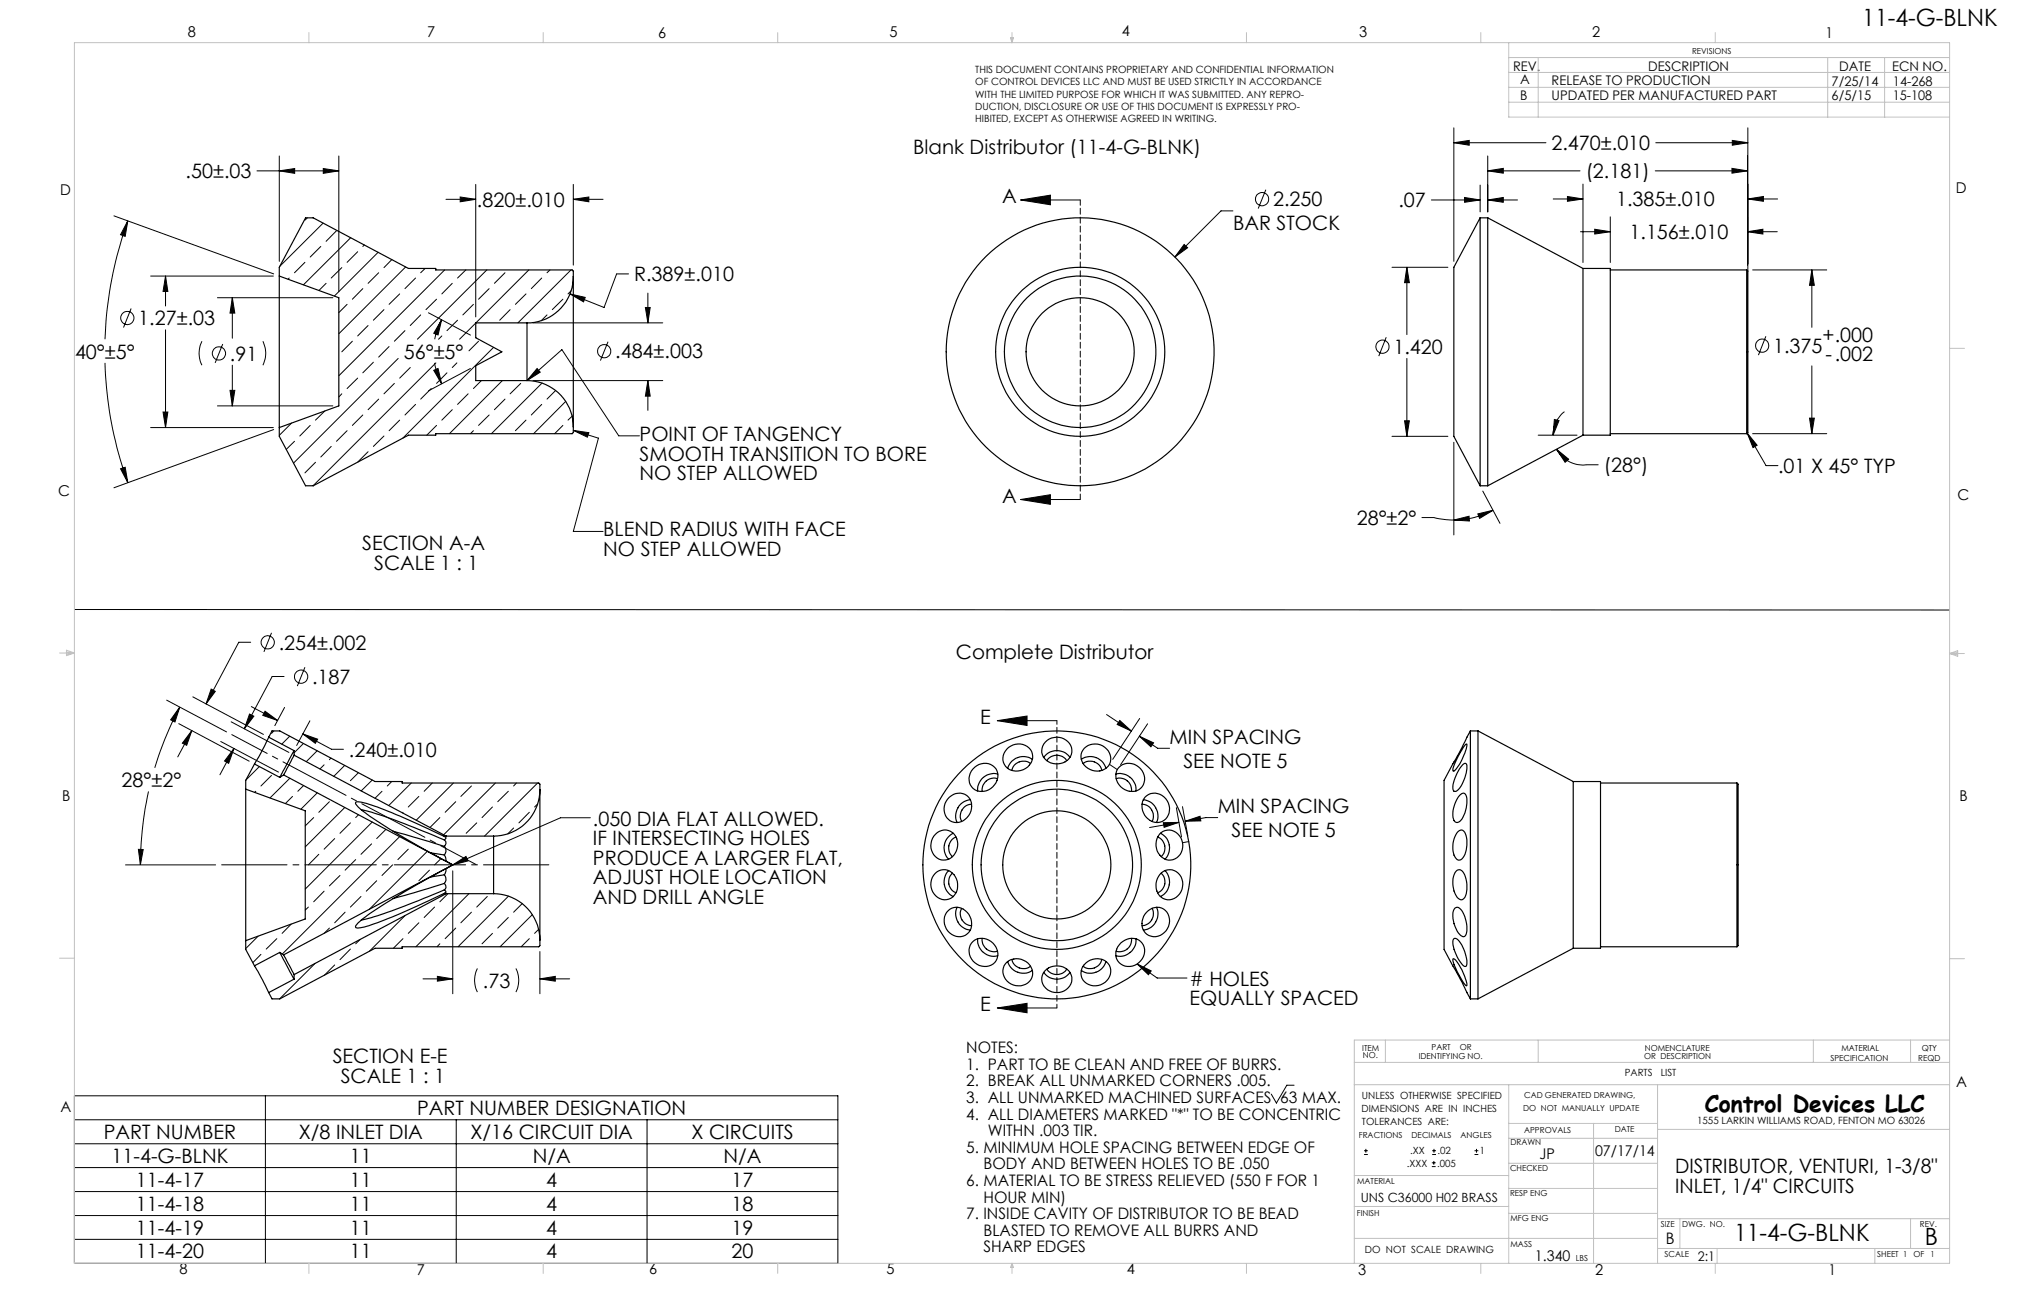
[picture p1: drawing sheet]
<svg xmlns="http://www.w3.org/2000/svg" width="432mm" height="279mm" viewBox="0 0 432 279" stroke-linecap="round" stroke-linejoin="round" font-family="sans-serif">
<g fill="none" stroke="#000" stroke-width=".21">
<path d="M54.8 36.4h17.5M59.6 36.4l3.3-.5v1.1zM59.6 33.3v22.4M69 35.9l3.3 .5-3.3 .6zM72.3 33.3v28.9M101.5 39.3v28.3M122.3 39.3v17.3M310.2 30.4l3.2-.4v1zM310.2 27.3v28.4M310.2 30.4h19.6M315.8 39.5v5.7M317.4 36.4l3.3-.5v1z"/>
<path d="M317.4 33.3v11.9M317.4 36.4h19.7M337.7 39.3v16.7M353.1 36.4h19.7M353.2 30.4h19.7M369.5 35.9l3.3 .5-3.3 .5zM369.6 30l3.3 .4-3.3 .6zM372.8 33.3v23.2M372.9 27.3v30.4M24.3 46l34.1 12.4M27.3 47.1l-.6 3.3-1-.3zM27.3 47.1a82.9 82.9 0 0 0-4.9 25.3"/>
<path d="M32.1 58.9h26.2M35.3 58.9l.5 3.3h-1zM35.3 58.9v6.4M61.7 59.3l-.2 .2M65.1 56l-2.3 2.2M65.6 46.5l-.5 .5M68.4 52.6l-2.2 2.2M68.9 47.6l-9.3 9.3M71.8 49.2l-2.2 2.3M72.9 57.1l-2.2 2.2M74.8 50.7l-10.1 10M76.3 53.7l-2.3 2.3"/>
<path d="M77.8 52.2l-.4 .4M80.7 53.8l-9.4 9.3M80.8 58.2l-2.3 2.2M83.6 55.4l-1.7 1.7M86.5 56.9l-14.2 14.3M88.7 59.3l-2.3 2.3M90.7 57.3l-1 .9M94.9 57.6l-22.6 22.6M95.1 42.5h6.4M98.2 42l3.3 .5-3.3 .5zM99.4 57.6l-1.8 1.7M103.9 57.6l-14.9 14.8"/>
<path d="M107.7 58.2l-2.2 2.2M112.8 57.6l-14.8 14.8M115.6 59.3l-2.3 2.3M117.3 57.6l-.6 .6M121.8 57.6l-11.3 11.3M122.3 42.5l3.3-.5v1zM122.3 42.5h6.4M134.1 58.4h-2.5l-2.7 7.2-7.3-2.9M217.7 42.7l6.4-1.1v2.1zM217.7 42.7h12.7M252.6 52.1l.8 .7-2.8 2zM263 45h-2.5l-9.9 9.8"/>
<path d="M270.1 40.5l-1.7 4M297 57h11.9M300.1 57l.6 3.3h-1.1zM300.1 57v14.4M305.4 42.7h10.4M312.5 42.1l3.3 .6-3.3 .4zM317.4 42.7l3.3-.6v1zM317.4 42.7h6.3M331.4 42.4h6.3M334.4 41.9l3.3 .5-3.3 .5zM337.2 49.4h6.3M340.2 48.9l3.3 .5-3.3 .5z"/>
<path d="M343.5 46.2v9.8M372.8 49.4l3.3-.5v1zM372.8 49.4h6.4M372.9 42.4l3.3-.5v1zM372.9 42.4h6.3M373.9 57.6h15.8M386.5 57.6l.6 3.3h-1.1zM386.5 57.6v12.2M22.4 77.4a81.4 81.4 0 0 0 4.9 25.5M28 65.8l-1.6 4M35.3 70.3v20.9M43.1 72.8a5.7 5.7 0 0 0 0 5.1"/>
<path d="M46.4 63.5h24.6M47.5 73.4l-1.6 4M49.6 63.5l.5 3.3h-1zM49.6 63.5v8.6M49.6 77.9v8.7M56.1 72.8a5.7 5.7 0 0 1 0 5.1M69.6 60.4l-1.5 1.5M74 64.9l-1.7 1.8M75.2 72.8l-2.3 2.2M77.4 61.6l-2.2 2.2M78.5 69.4l-2.2 2.2M79.7 77.3l-2.3 2.2"/>
<path d="M81.9 66l-2.2 2.3M83 73.9l-2.2 2.3M84.9 76.4l-22.3 22.4M85.3 62.7l-2.3 2.2M86.4 70.5l-2.3 2.3M87.5 78.4l-2.2 2.2M89.7 67.2l-2.2 2.2M91.4 66.7l9 4.8M92.5 79l1-.4 .7 3.3zM92.7 77.4a14 14 0 0 0 1.5 4.5M93 77.4l-26.2 26.2M93.1 63.8l-2.2 2.2"/>
<path d="M94.2 68.2l-.7 3.2-1-.3zM94.2 68.2a13 13 0 0 0-1.5 4.2M94.3 71.6l-.7 .8M95.4 79.5l-2.3 2.3M96.5 60.4l-2.2 2.3M97.5 77.4l-1 1M97.6 68.3l-2.2 2.2M100.4 78.6l-9 4.8M101 64.9l-2.3 2.3M102.1 72.8l-2.1 2M104.4 61.6l-2.3 2.2M105.3 74.1l-19.4 19.4"/>
<path d="M108.8 66l-2.2 2.3M112.2 62.7l-2.2 2.2M113.7 68.9h27.7M114.6 78.6l.7 .8-2.9 1.8zM116.7 67.2l-1.2 1.2M120.1 63.8l-2.3 2.2M121.6 62.7l3.2 .7-.3 1zM121.8 62l-.6 .7M129.7 72.9l-1.6 4M137.7 65.6h1l-.5 3.3zM138.2 62.5v6.4M295.7 71.9l-1.6 4.1"/>
<path d="M300.1 76.4v16.7M376.7 71.7l-1.6 4M386.5 78v14.5M25.7 100l1-.3 .6 3.2zM32.1 91.2h26.2M34.8 87.9h1l-.5 3.3zM46.4 86.6h24.6M49.1 83.3h1l-.5 3.3zM58.4 91.6l-34.1 12.4M62.2 90.2l-2.6 2.7M62.8 94.1l-1.7 1.7M66.2 90.7l-2.2 2.3"/>
<path d="M67.3 98.6l-2.2 2.3M69.3 87.7l-2 1.9M70.7 95.2l-2.3 2.3M72.9 84l-.6 .7M74 91.9l-2.2 2.2M76.3 80.6l-2.3 2.3M77.4 88.5l-2.2 2.2M78.5 96.3l-2.2 2.2M80.8 85.1l-2.3 2.3M81.9 93l-2.2 2.2M84.1 81.8l-2.2 2.2M85.3 89.6l-2.3 2.3"/>
<path d="M88.7 86.3l-2.3 2.2M92 82.9l-2.3 2.2M93.1 90.7l-2 2.1M96.5 87.4l-2.2 2.2M99.9 84l-2.3 2.3M101 91.9l-.6 .6M102.7 81.2l-1.7 1.7M104.4 88.5l-2.3 2.2M107.2 81.2l-11.3 11.3M107.7 85.1l-2.2 2.3M111.1 81.8l-2.3 2.2M112.2 89.6l-2.2 2.3"/>
<path d="M112.4 81.2l7.5-6.6 12.1 18.4h4.4M113.7 81.2h27.7M115.6 86.3l-2.3 2.2M115.6 81.7l-10.8 10.8M118.5 83.3l-1.8 1.8M120.1 90.7l-1.8 1.8M120.7 85.6l-6.9 6.9M122.1 88.8l-.9 .8M122.3 91.8l5.4 1.7-5.4 19.8h6.4M122.3 91.8l3.3 .5-.3 .9zM138.2 81.2l.5 3.3h-1zM138.2 81.2v6.3"/>
<path d="M297 93.1h11.9M299.6 89.7h1.1l-.6 3.4zM310.2 94.3v19.8M328.2 92.8h8.2M331.6 89.5l1 .2-1.3 3.1zM332.1 95.8l2.5 2.1-.7 .7zM332.1 95.8a6.4 6.4 0 0 0 6.3 3.3h2.6M333.8 87.8a6.3 6.3 0 0 0-2.5 5M372.7 92.4l2.2 2.6-.9 .5zM372.7 92.4l4.1 6.9h2.5M373.9 92.5h15.8M386 89.2h1.1l-.6 3.3z"/>
<path d="M217.7 106.5l6.4-1v2.1zM217.7 106.5h12.7M303.4 110.4h2.5l2.6 .4 1.7 .1M310.2 110.9l3.2-.8 .1 1zM315.3 109.6l3.2-.8-2.8 1.8zM316.3 104.7l3.7 6.9M318.5 108.8l-.5 .3a17.8 17.8 0 0 1-7.8 1.8M15.9 130l400 .1M53.5 137h-2.6l-6.9 13.1M57.9 135l-1.6 4M35.6 149.3l12.7 6.8M38.1 154.3l15.1 8"/>
<path d="M38.3 150.8l-1 3.2-.9-.5zM38.3 150.8a75.1 75.1 0 0 0-5.3 13M40.9 155.8l-1.1 3.2-.9-.5zM40.9 155.8l-3 5.6M41.1 148.6l15.1 8M45 147l.9 .5-1.9 2.6zM47.1 158.2l12.3 6.5M49.3 154l12.3 6.5M49.9 159.6l-1.1 3.2-.9-.5zM49.9 159.6l-3 5.6M53.2 152.3l1 .5-2.1 2.6zM53.6 150.7l5.6 3"/>
<path d="M56.6 151.7l2.6 2-3.1-1.1zM58.4 155.9l-.5 .5M60.6 144.3h-2.5l-6 11.1M60.7 150.9l-2.1 3.9M61.8 157l-1.7 1.7M64.6 156.5l3.2 1.2-.5 .8zM64.6 156.5l6.1 3.3h2.6M64.7 158.6l-2 2M65.1 142.3l-1.7 4M66.1 153.7l-2.8 5.3M212.8 153.7l6.3-1v2zM212.8 153.7h12.7"/>
<path d="M236.1 152.4l5.3 3.5M238.9 153.7l2.5 2.2-3.1-1.4zM243.1 157l3 1.4-.6 .9zM243.1 157l3.9 2.6h2.5M243.1 153.2l-5.7 8.8M244.8 154.4l-5.7 8.7M31.7 168.8a76.1 76.1 0 0 0-1.7 15.7M54.6 168.8l-.3 .2M55.4 163.5l-2.9 2.8M57.9 165.4l-2.2 2.2M61.8 166l-4.2 4.2M62.4 169.9l-1.5 1.5"/>
<path d="M64.8 167.5l-1.3 1.3M66.9 174.4l-1.8 1.7M67.7 160.1l-2.4 2.4M67.7 169.1l-3.5 3.5M69.1 163.1l-.8 .9M70.3 171l-2.3 2.2M70.6 161.7l-.3 .3M71.4 178.9l-2.3 2.2M73.5 163.3l-2.3 2.3M73.6 172.2l-8.5 8.4M74.8 175.5l-2.3 2.2M76.4 164.8l-1.6 1.7"/>
<path d="M76.5 173.8l-.6 .6M79.3 180l-2.3 2.2M79.4 166.4l-2.4 2.3M79.4 175.3l-14.3 14.3M81.5 168.8l-1.5 1.5M82.3 176.9l-1.9 2M83.6 166.7l-1 .9M85.3 178.4l-25.1 25.1M86 173.2l-.1 .2M87.7 167l-4.8 4.8M89.4 169.9l-2.3 2.2M92.2 167l-1.7 1.8"/>
<path d="M93.8 174.4l-2.1 2.1M96.7 167l-7.9 7.9M97.2 171l-2.2 2.2M100.6 167.6l-2.3 2.3M101.7 175.5l-2.3 2.2M105.1 172.1l-2.3 2.3M105.7 167l-11 11M108.4 168.8l-2.2 2.2M109.6 176.6l-1.3 1.2M110.2 167l-.6 .6M112.9 173.2l-2.2 2.3M114.7 167l-11.3 11.3"/>
<path d="M114.7 171.5l-.6 .6M125.9 174.4h-6.3l-23 10.1M236.7 163l1.7 1.1M248.2 175.5l3.3-.1-3.1 1.1zM251 172.3l1.1 6.2M251.5 175.4l-6.2 1.1M252.3 172l1.1 6.3M252.8 175.2l3.2-1.1 .2 1zM253.6 179.5l-1.3 .2M259.8 174.4h-2.6l-4.4 .8M26.8 184.5h19.2M29.5 181.2h1.1l-.6 3.3z"/>
<path d="M55.1 199.7l-2.7 2.6M62.1 197.1l-1.9 2M65.8 193.5l-.7 .6M68 182.2l-2.2 2.3M69.1 190.1l-2.2 2.2M70.3 197.9l-1.2 1.2M72.5 186.7l-2.2 2.2M73.6 194.6l-2.2 2.2M75.9 183.3l-2.3 2.3M77 191.2l-2.2 2.3M80.4 187.9l-2.3 2.2M83.7 184.5l-2.2 2.2"/>
<path d="M86.4 195.3l-7.6 7.6M87.1 181.1l-2.2 2.2M89.4 196.8l-2.3 2.3M91.2 181.6l-12.5 12.4M91.6 185.6l-2.2 2.3M92.7 193.5l-2.2 2.2M94.1 183.1l-1.4 1.4M95.6 190.6l-1.8 1.7M96.6 185.7v26.2M96.6 184.5l2.8-1.8 .4 .9zM97.2 197.9l-2.2 2.3M100 190.6l-11.3 11.3"/>
<path d="M100.6 194.6l-2.3 2.2M104 191.2l-2.3 2.3M105.1 199.1l-2.3 2.2M108.4 195.7l-2.2 2.2M108.5 191.1l-10.8 10.8M111.4 192.7l-1.8 1.9M113.6 195.1l-6.9 6.8M114.9 198.2l-.8 .9M55.7 203.6l-1.8 1.7M59.1 200.2l-2.3 2.2M67.2 205.5l-7.5 7.5M71.4 205.8l-2.2 2.2"/>
<path d="M74.8 202.4l-2.3 2.3M76.8 200.4l-.9 .9M86 200.2l-2.1 2M90.2 208.8h6.4M93.3 208.2l3.3 .6-3.3 .5zM93.8 201.3l-.6 .6M101.8 206.6a5.6 5.6 0 0 0 0 5M110.1 206.6a5.6 5.6 0 0 1 0 5M112.9 200.2l-1.7 1.7M115.2 208.8l3.3-.6v1.1zM115.2 203v8.9M115.2 208.8h6.3"/>
<path d="M212.8 215l6.3-1v2zM212.8 215h12.7M242.6 205.6l4.3 3h6.3M242.6 205.6l3 1.5-.6 .8zM15.9 233.7h162.9v35.8h-162.9zM15.9 238.8h162.9M56.6 233.7v35.8M97.3 238.8v30.7M138 238.8v30.7M276.1 231.5h-1.6l-2.2 3.8-1.1-1.9M15.9 243.9h162.9M15.9 249h162.9"/>
<path d="M15.9 254.1h162.9M15.9 259.3h162.9M291 246.2h.8M291 245.4h.8M291.4 245v.9M305.5 248.8h.8M305.5 248h.8M305.5 246.2h.9M305.5 245.4h.9M305.9 247.6v.8M305.9 245v.9M314.6 246.2h.8"/>
<path d="M314.6 245.4h.8M315 245v.9M15.9 264.3h162.9"/>
<circle cx="269.3" cy="42.5" r="1.4"/>
<circle cx="27.2" cy="67.8" r="1.41"/>
<circle cx="46.7" cy="75.4" r="1.42"/>
<circle cx="128.9" cy="74.9" r="1.41"/>
<circle cx="294.9" cy="73.9" r="1.4"/>
<circle cx="375.9" cy="73.7" r="1.42"/>
<circle cx="57.1" cy="137" r="1.41"/>
<circle cx="64.2" cy="144.3" r="1.41"/>
</g>
<path d="M230.5 42.6v63.9" fill="none" stroke="#000" stroke-width=".21" stroke-dasharray="1.3 .6" stroke-dashoffset=".1"/>
<path d="M225.5 153.7v61.3" fill="none" stroke="#000" stroke-width=".21" stroke-dasharray="1.3 .6" stroke-dashoffset=".5"/>
<path d="M47.3 184.5h69.8" fill="none" stroke="#000" stroke-width=".21" stroke-dasharray="15.2 1.3 1.3 1.3" stroke-dashoffset="1.3"/>
<path d="M49.5 156.7l52.1 27.7" fill="none" stroke="#000" stroke-width=".21" stroke-dasharray="15.2 1.3 1.3 1.3" stroke-dashoffset="6.7"/>
<g fill="none" stroke="#c0c0c0" stroke-width=".21">
<path d="M15.9 9.1h400v260.4h-400zM65.9 6.9v2.2M115.9 6.9v2.2M165.9 6.9v2.2M215.6 8h.6l-.3 1.1zM215.7 8l.2 1.1M215.9 6.9v2.2M216 8l-.1 1.1M265.9 6.9v2.2M315.9 6.9v2.2M321.9 9.1v15.9h94M321.9 15.5h94"/>
<path d="M321.9 18.6h94M321.9 12.3h94M328.2 12.3v12.7M365.9 6.9v2.2M389.9 12.3v12.7M402.1 12.3v12.7M321.9 21.8h94M415.9 74.3h3.2M12.7 139.3h3.2M14.2 139.1l1.7 .2M14.2 138.7l1.7 .6-1.7 .5zM15.9 139.3l-1.7 .3"/>
<path d="M415.9 139.4h3.2M415.9 139.4l1.8-.6v1.2zM415.9 139.4l1.8 .3M417.7 139.2l-1.8 .2M12.7 204.4h3.2M415.9 204.5h3.2M288.9 231.4h127M288.9 226.6h127M295.6 221.8v4.8M321.9 231.4v38.1M321.9 239.6h31.7M328.2 221.8v4.8"/>
<path d="M340 239.6v29.9M353.6 231.4v38.1M386.9 221.8v4.8M407.6 221.8v4.8M415.9 221.8h-127v47.7M288.9 257.3h33M288.9 250.7h33M321.9 258.8h31.7M321.9 253.5h31.7M321.9 248.1h31.7M321.9 242.8h31.7M353.6 259.9h62.3"/>
<path d="M353.6 240.9h62.3M358.4 259.9v6.4M407.6 259.9v6.4M65.9 269.5v2.1M115.9 269.5v2.1M165.9 269.5v2.1M215.9 269.5v2.1M215.9 269.5l.3 .8h-.6zM265.9 269.5v2.1M288.9 264.1h64.7M315.9 269.5v2.1M353.6 266.3h62.3"/>
<path d="M365.9 269.5v2.1M366.3 266.3v3.2M400 266.3v3.2"/>
</g>
<g fill="#000">
<path d="M217.7 42.7l6.4-1.1v2.1zM217.7 106.5l6.4-1v2.1zM212.8 153.7l6.3-1v2zM212.8 215l6.3-1v2z"/>
<path d="M252.6 52.1l-2 2.7 2.8-2zM310.2 30.4l3.2-.4v1zM369.6 30l3.3 .4-3.3 .6zM300.1 57l.6 3.3h-1.1zM299.6 89.7h1.1l-.6 3.4zM331.6 89.5l1 .2-1.3 3.1zM332.1 95.8l2.5 2.1-.7 .7zM312.5 42.1l3.3 .6-3.3 .4zM317.4 42.7l3.3-.6v1zM310.2 110.9l3.2-.8 .1 1zM315.3 109.6l3.2-.8-2.8 1.8zM340.2 48.9l3.3 .5-3.3 .5zM372.8 49.4l3.3-.5v1zM317.4 36.4l3.3-.5v1zM369.5 35.9l3.3 .5-3.3 .5zM386 89.2h1.1l-.6 3.3zM386.5 57.6l.6 3.3h-1.1zM372.7 92.4l2.2 2.6-.9 .5zM372.9 42.4l3.3-.5v1zM334.4 41.9l3.3 .5-3.3 .5zM98.2 42l3.3 .5-3.3 .5zM122.3 42.5l3.3-.5v1zM137.7 65.6h1l-.5 3.3zM138.2 81.2l.5 3.3h-1zM27.3 47.1l-.6 3.3-1-.3zM25.7 100l1-.3 .6 3.2zM35.3 58.9l.5 3.3h-1zM34.8 87.9h1l-.5 3.3zM94.2 68.2l-.7 3.2-1-.3zM92.5 79l1-.4 .7 3.3zM49.6 63.5l.5 3.3h-1zM49.1 83.3h1l-.5 3.3zM59.6 36.4l3.3-.5v1.1zM69 35.9l3.3 .5-3.3 .6zM93.3 208.2l3.3 .6-3.3 .5zM115.2 208.8l3.3-.6v1.1zM40.9 155.8l-1.1 3.2-.9-.5zM45 147l.9 .5-1.9 2.6zM49.9 159.6l-1.1 3.2-.9-.5zM53.2 152.3l1 .5-2.1 2.6zM56.6 151.7l2.6 2-3.1-1.1zM64.6 156.5l3.2 1.2-.5 .8zM38.3 150.8l-1 3.2-.9-.5zM29.5 181.2h1.1l-.6 3.3z"/>
<path d="M238.9 153.7l2.5 2.2-3.1-1.4zM243.1 157l3 1.4-.6 .9zM252.8 175.2l3.2-1.1 .2 1zM248.2 175.5l3.3-.1-3.1 1.1z"/>
<path d="M242.6 205.6l3 1.5-.6 .8zM121.6 62.7l3.2 .7-.3 1zM114.6 78.6l.7 .8-2.9 1.8zM122.3 91.8l3.3 .5-.3 .9zM96.6 184.5l2.8-1.8 .4 .9z"/>
</g>
<g fill="none" stroke="#000" stroke-width=".25">
<path d="M59.6 58.9v32.3M59.6 58.9v-1.9l5.6-10.5h1.6l20.3 10.8h5.9v.3h29.1l.2 .2v1.2M59.6 58.9l12.7 4.6v23.1l-12.7 4.6M122.3 59a9.9 9.9 0 0 1-9.9 9.9M122.3 59v32.1M315.8 46.5v57.1M315.8 46.5l-5.6 10.5v36.1l5.6 10.5M315.8 46.5h1.6M317.4 46.5v57.1M317.4 46.5l20.3 10.8M337.7 57.3v35.5M337.7 57.3h5.8v35.5h-5.8"/>
<path d="M343.5 57.6h29.1M372.6 57.6v34.9M372.6 57.6l.3 .2v33a1.95 1.95 0 0 1-.3 1.7M112.4 68.9v12.3M112.4 68.9h-10.9v3.1l5.6 3-5.6 3v3.2h10.9M112.4 81.2a9.9 9.9 0 0 1 9.9 9.9M122.3 91.1v1.2l-.2 .2h-29.1v.3h-5.9l-20.3 10.8h-1.6l-5.6-10.5v-1.9M337.7 92.8l-20.3 10.8M343.5 92.5h29.1M315.8 103.6h1.6M57.3 157.2l-3 5.7M57.3 157.2l.7-1.3h1.7l20.3 10.8h5.8v.3h29.1l.3 .3v1.2"/>
<path d="M57.3 157.2l5.4 2.9M214.8 159.8a3.1 3.1 0 0 1 3.2-1.1 3.1 3.1 0 0 1 2.3 2.6 3.3 3.3 0 0 1-2.4 3 3.3 3.3 0 0 1-3.6-1.2 2.76 2.76 0 0 1 .5-3.3zM223 158.3a3.2 3.2 0 0 1 3.6-.9 3.2 3.2 0 0 1 2.1 3 3.3 3.3 0 0 1-3.2 2.5 3.3 3.3 0 0 1-3.2-2.4v-.5a2.73 2.73 0 0 1 .7-1.7zM231.3 159.6a3.3 3.3 0 0 1 4.1-.5 3.3 3.3 0 0 1 1.3 3.9 3.3 3.3 0 0 1-3.8 1.3 3.3 3.3 0 0 1-2.3-3.4zM312.6 158.8l.3-.1a4.4 4.4 0 0 1-.8 2.8 7 7 0 0 1-2 3l-.1-.1a10.2 10.2 0 0 1 1.9-4.4zM313.7 155.9v57.1M313.7 155.9l-5.6 10.5v36.1l5.6 10.5M313.7 155.9h1.6M315.3 155.9v57.1M315.3 155.9l20.3 10.8M52.4 168.3v32.3M52.4 168.3l12.7 4.6v23.1l-12.7 4.6"/>
<path d="M54.3 162.9l5.4 2.9M54.3 162.9l-1.9 3.5v1.9M60.5 165.3l36.1 19.2M60.5 165.3l-.8 .5M62.7 160.1l-3 5.7M62.7 160.1l.1 1M62.8 161.1l-2.3 4.2M62.8 161.1l32.4 17.2M77.1 172.7a105.7 105.7 0 0 1 16.6 6l1.1 .4M83.9 177.3l10.9 3.2M94.8 179.1v.1a.8 .8 0 0 1 0 1.3M94.8 178.4l.3 .2v.2l-.3 .3"/>
<path d="M94.8 178.4a126.2 126.2 0 0 0-17.1-7.2l-1.4-.2-.4 .1a2.14 2.14 0 0 0 1.2 1.6 149.3 149.3 0 0 0 19.5 11.8M95.2 178.3l-.4 .1M95.2 178.3h10.1M105.3 178.3v12.3M115.2 168.5a9.9 9.9 0 0 1-9.9 9.8M115.2 168.5v32M199.6 177.9a2.77 2.77 0 0 1 3.3-.5 2.77 2.77 0 0 1 1.4 3.1 2.86 2.86 0 0 1-1.7 2.6 2.86 2.86 0 0 1-3-.4 3.4 3.4 0 0 1 0-4.8zM202.5 170a2.77 2.77 0 0 1 3.6-.4 2.77 2.77 0 0 1 1.1 3.4 3 3 0 0 1-2.2 2.3 3 3 0 0 1-3-.9 3.3 3.3 0 0 1 .5-4.4zM203.4 177.7a3.5 3.5 0 0 0-1 5.6M203.9 178.5a2.53 2.53 0 0 0-.7 4.2M207 170.6a3.5 3.5 0 0 0-2.8 4.8M207.3 171.5a2.54 2.54 0 0 0-2.2 3.7"/>
<path d="M207.5 164a2.94 2.94 0 0 1 3.2-1.2 2.94 2.94 0 0 1 2.2 2.5 3.4 3.4 0 0 1-5.3 2.9 2.96 2.96 0 0 1-.1-4.2zM212.8 166.1a2.5 2.5 0 0 0-3.2 2.7M212.9 165.1a3.5 3.5 0 0 0-4.3 3.6M219.9 162.8a2.52 2.52 0 0 0-4 1.5M220.2 162a3.4 3.4 0 0 0-5.2 1.9M222.7 161.5a3.4 3.4 0 0 1 5.6 0M223.3 162.2a2.51 2.51 0 0 1 4.3 0M230.7 162a3.5 3.5 0 0 1 5.2 1.9M231.1 162.9a2.5 2.5 0 0 1 4 1.4M238.1 165.1a3.5 3.5 0 0 1 4.3 3.6M238.1 166.1a2.5 2.5 0 0 1 3.3 2.7M238.7 163.7a3.3 3.3 0 0 1 4.2-.1 3.3 3.3 0 0 1 .8 4.1 3.2 3.2 0 0 1-5.5-1.3l-.1-.5a2.74 2.74 0 0 1 .6-2.2z"/>
<path d="M243.6 171.5a2.54 2.54 0 0 1 2.2 3.7M243.9 170.6a3.5 3.5 0 0 1 2.8 4.8M244.3 170a3.1 3.1 0 0 1 3.6-.4 3.1 3.1 0 0 1 1.6 3.3 2.71 2.71 0 0 1-1.9 2.5 2.71 2.71 0 0 1-3-1.1 3.4 3.4 0 0 1-.3-4.3zM247 178.5a2.53 2.53 0 0 1 .7 4.2M247.3 178a2.79 2.79 0 0 1 4.8 1.2 2.93 2.93 0 0 1-.5 3.3 2.93 2.93 0 0 1-3.3 .6 3.5 3.5 0 0 1-1-5.1zM247.5 177.7a3.4 3.4 0 0 1 1 5.5M311.1 177.3l.2-.1a.86 .86 0 0 1 1.3 .6 6 6 0 0 1-.7 5.4 .86 .86 0 0 1-1.5-.4 5.2 5.2 0 0 1 .7-5.5zM311.3 169.7a.79 .79 0 0 1 .9-.6 .79 .79 0 0 1 .7 .9 6.7 6.7 0 0 1-1.5 5.2 .78 .78 0 0 1-.8 .2 .78 .78 0 0 1-.5-.7 6.1 6.1 0 0 1 1.2-5zM312.1 163.1a.5 .5 0 0 1 .7-.2 4.3 4.3 0 0 1-.5 3.5 3.6 3.6 0 0 1-1.9 2.4 .7 .7 0 0 1-.4-1 9.7 9.7 0 0 1 2.1-4.7zM335.6 166.7v35.5M335.6 166.7h5.9v35.5h-5.9M341.5 167h29.1"/>
<path d="M370.6 167v34.9M370.6 167a1.95 1.95 0 0 1 .2 1.7v33l-.2 .2M91.8 181.9l3 .5M94.8 190.5l.4 .1M94.8 189.8l.3 .5-.3 .2M94.8 188.4v.1a.87 .87 0 0 1 0 1.3M94.8 186.6a1.4 1.4 0 0 1 0 1.8M94.8 182.4l.3 .7v.6M94.8 180.5v.1a1.34 1.34 0 0 1 0 1.8M94.8 188.4l-10.9 3.3M94.8 186.6l-3 .5M94.8 189.8a111.6 111.6 0 0 1-17.7 6.5"/>
<path d="M95.1 185.3v.5l-.3 .8M95.2 190.6l-32.4 17.3M95.2 190.6h10.1M96.6 184.5a163.8 163.8 0 0 0-19.5 11.7l-1.2 1.2v.4a5.2 5.2 0 0 0 3.3-.6 139.4 139.4 0 0 0 15.6-6.7M96.6 184.5l-36.1 19.2M105.3 190.6a9.9 9.9 0 0 1 9.9 9.9M199.5 186.3a2.79 2.79 0 0 1 2.9-.6 2.79 2.79 0 0 1 1.8 2.3 2.89 2.89 0 0 1-.6 3 2.89 2.89 0 0 1-3.1 .7 3.4 3.4 0 0 1-1-5.4zM202.2 194.3a3 3 0 0 1 5 1.7 2.8 2.8 0 0 1-1.3 3.5 2.8 2.8 0 0 1-3.7-.9 3.3 3.3 0 0 1 0-4.3zM202.4 185.7a3.4 3.4 0 0 0 1 5.5M203.2 186.2a2.53 2.53 0 0 0 .7 4.2M204.2 193.5a3.5 3.5 0 0 0 2.8 4.9M205.1 193.7a2.52 2.52 0 0 0 2.2 3.7"/>
<path d="M244.6 194.6a2.76 2.76 0 0 1 3.5-.8 2.76 2.76 0 0 1 1.3 3.2 3 3 0 0 1-2.1 2.6 3 3 0 0 1-3.2-1 3.4 3.4 0 0 1 .5-4zM245.8 193.7a2.52 2.52 0 0 1-2.1 3.7M246.7 193.5a3.5 3.5 0 0 1-2.8 4.9M247.7 186.2a2.53 2.53 0 0 1-.7 4.2M247.8 186.1a2.83 2.83 0 0 1 3.3-.1 2.83 2.83 0 0 1 1.2 3.2 2.83 2.83 0 0 1-2.4 2.6 2.83 2.83 0 0 1-3.1-1.8 3.7 3.7 0 0 1 1-3.9zM248.5 185.7a3.4 3.4 0 0 1-1 5.5M310.4 193.7a.97 .97 0 0 1 1.5 .5 6.4 6.4 0 0 1 .8 5.3 .73 .73 0 0 1-1.3-.2 5.8 5.8 0 0 1-1.2-5.4zM310.6 185.8l.2-.2a.98 .98 0 0 1 1.5 .6 5.9 5.9 0 0 1 0 5.4 .87 .87 0 0 1-1.4-.2 5.3 5.3 0 0 1-.3-5.6zM52.4 200.6v1.9l1.9 3.5M54.3 206l3 5.7M59.7 203.1l3 5.7M59.7 203.1l-5.4 2.9"/>
<path d="M59.7 203.1l.8 .6M60.5 203.7l2.3 4.2M62.7 208.8l-5.4 2.9M62.8 207.9l-.1 .9M115.2 200.5v1.2l-.3 .2h-29.1v.3h-5.8l-20.3 10.8h-1.7l-.7-1.3M207.5 200.8a3.3 3.3 0 0 1 4.1 .1 3.3 3.3 0 0 1 .9 4 3.2 3.2 0 0 1-4.5 .5 3.2 3.2 0 0 1-.5-4.6zM208.6 200.2a3.5 3.5 0 0 0 4.3 3.6M209.6 200.1a2.5 2.5 0 0 0 3.2 2.7M214.8 205.2a3.3 3.3 0 0 1 3.9-.3 3.3 3.3 0 0 1 1.4 3.6 3.2 3.2 0 0 1-4.1 1.5 3.2 3.2 0 0 1-1.8-4zM215 205.1a3.5 3.5 0 0 0 5.3 1.9M215.9 204.6a2.53 2.53 0 0 0 4 1.5M222.7 207.4a3.4 3.4 0 0 0 5.6 0"/>
<path d="M222.8 207.2a3.4 3.4 0 0 1 5.9 1.2 3.2 3.2 0 0 1-3.2 3.3 3.2 3.2 0 0 1-3.2-3.2zM223.3 206.7a2.51 2.51 0 0 0 4.3 0M231.3 205.7a3.2 3.2 0 0 1 3.2-1.2 3.2 3.2 0 0 1 2.5 2.3 3.3 3.3 0 0 1-2.6 3.4 3.3 3.3 0 0 1-3.7-2l-.1-.5a2.84 2.84 0 0 1 .7-2zM235.1 204.6a2.52 2.52 0 0 1-4 1.5M235.9 205.1a3.5 3.5 0 0 1-5.2 1.9M239.1 201.1a2.91 2.91 0 0 1 3-.9 2.91 2.91 0 0 1 2.1 2.3 3.3 3.3 0 0 1-1.9 3.3 3.3 3.3 0 0 1-3.8-.8 2.97 2.97 0 0 1 .6-3.9zM241.4 200.1a2.5 2.5 0 0 1-3.3 2.7M242.4 200.2a3.5 3.5 0 0 1-4.3 3.6M310 204.5h.1a9.1 9.1 0 0 1 2.7 4.6l.1 .7v.5a13.8 13.8 0 0 1-2.9-5.7zM310.2 200.2l.2-.1a3.4 3.4 0 0 1 1.9 2.4 5.5 5.5 0 0 1 .5 3.6h-.1a3.6 3.6 0 0 1-2-2.5 4.3 4.3 0 0 1-.6-3.3zM313.7 213h1.6M335.6 202.2l-20.3 10.8"/>
<path d="M341.5 201.9h29.1"/>
<circle cx="230.4" cy="75" r="28.6"/>
<circle cx="230.4" cy="75" r="18"/>
<circle cx="230.4" cy="75" r="16.2"/>
<circle cx="230.4" cy="75" r="11.5"/>
<circle cx="225.5" cy="184.5" r="28.6"/>
<circle cx="225.5" cy="184.5" r="16.2"/>
<circle cx="225.5" cy="184.5" r="11.5"/>
<circle cx="225.5" cy="184.5" r="18"/>
</g>
<g font-size="5.1">
<text x="397.3" y="5.6">11-4-G-BLNK</text>
<text x="369.9" y="264.7">11-4-G-BLNK</text>
<text x="410.6" y="265.5">B</text>
</g>
<text font-size="4.9" x="363.7" y="237.1">Control Devices LLC</text>
<g font-size="4.2">
<text x="194.8" y="32.9">Blank Distributor (11-4-G-BLNK)</text>
<text x="331" y="32">2.470±.010</text>
<text x="39.6" y="38">.50±.03</text>
<text x="338.3" y="38">(2.181)</text>
<text x="101.8" y="44.1">.820±.010</text>
<text x="213.8" y="43.3">A</text>
<text x="271.6" y="44">2.250</text>
<text x="298.4" y="44.2">.07</text>
<text x="344.8" y="44">1.385±.010</text>
<text x="263.1" y="49.1">BAR STOCK</text>
<text x="347.6" y="51">1.156±.010</text>
<text x="135.3" y="60">R.389±.010</text>
<text x="29.5" y="69.4">1.27±.03</text>
<text x="16" y="76.5">40°±5°</text>
<text x="49.1" y="76.9">.91</text>
<text x="86.1" y="76.5">56°±5°</text>
<text x="131.2" y="76.4">.484±.003</text>
<text x="297.3" y="75.5">1.420</text>
<text x="378.3" y="75.3">1.375</text>
<text x="388.8" y="73">+.000</text>
<text x="389.4" y="77.1">-.002</text>
<text x="136.5" y="94.1">POINT OF TANGENCY</text>
<text x="136.5" y="98.2">SMOOTH TRANSITION TO BORE</text>
<text x="342.2" y="100.7">(28°)</text>
<text x="379.3" y="100.9">.01 X 45° TYP</text>
<text x="136.5" y="102.4">NO STEP ALLOWED</text>
<text x="213.8" y="107.2">A</text>
<text x="289.4" y="112">28°±2°</text>
<text x="77.3" y="117.3">SECTION A-A</text>
<text x="128.7" y="114.4">BLEND RADIUS WITH FACE</text>
<text x="128.7" y="118.6">NO STEP ALLOWED</text>
<text x="79.8" y="121.5">SCALE 1 : 1</text>
<text x="59.5" y="138.5">.254±.002</text>
<text x="203.9" y="140.5">Complete Distributor</text>
<text x="66.6" y="145.9">.187</text>
<text x="209.1" y="154.4">E</text>
<text x="74.5" y="161.4">.240±.010</text>
<text x="249.5" y="158.7">MIN SPACING</text>
<text x="26" y="167.9">28°±2°</text>
<text x="252.5" y="163.7">SEE NOTE 5</text>
<text x="259.8" y="173.5">MIN SPACING</text>
<text x="126.5" y="176.1">.050 DIA FLAT ALLOWED.</text>
<text x="262.7" y="178.5">SEE NOTE 5</text>
<text x="126.5" y="180.2">IF INTERSECTING HOLES</text>
<text x="126.5" y="184.4">PRODUCE A LARGER FLAT,</text>
<text x="126.5" y="188.6">ADJUST HOLE LOCATION</text>
<text x="126.5" y="192.8">AND DRILL ANGLE</text>
<text x="103" y="210.7">.73</text>
<text x="209.1" y="215.7">E</text>
<text x="253.8" y="210.2"># HOLES</text>
<text x="253.8" y="214.4">EQUALLY SPACED</text>
<text x="71" y="226.8">SECTION E-E</text>
<text x="72.7" y="230.9">SCALE 1 : 1</text>
<text x="89" y="237.8">PART NUMBER DESIGNATION</text>
<text x="22.1" y="242.9">PART NUMBER</text>
<text x="63.7" y="242.9">X/8 INLET DIA</text>
<text x="100.4" y="242.9">X/16 CIRCUIT DIA</text>
<text x="147.5" y="242.9">X CIRCUITS</text>
<text x="23.8" y="248">11-4-G-BLNK</text>
<text x="74.6" y="248">11</text>
<text x="113.7" y="248">N/A</text>
<text x="154.4" y="248">N/A</text>
<text x="357.4" y="250.2">DISTRIBUTOR, VENTURI, 1-3/8&quot;</text>
<text x="29" y="253.1">11-4-17</text>
<text x="74.6" y="253.1">11</text>
<text x="116.5" y="253.1">4</text>
<text x="156.1" y="253.1">17</text>
<text x="357.4" y="254.4">INLET, 1/4&quot; CIRCUITS</text>
<text x="29" y="263.3">11-4-19</text>
<text x="29" y="258.2">11-4-18</text>
<text x="74.6" y="263.3">11</text>
<text x="74.6" y="258.2">11</text>
<text x="116.5" y="263.3">4</text>
<text x="116.5" y="258.2">4</text>
<text x="156.1" y="263.3">19</text>
<text x="156.1" y="258.2">18</text>
<text x="29" y="268.4">11-4-20</text>
<text x="74.6" y="268.4">11</text>
<text x="116.5" y="268.4">4</text>
<text x="156.1" y="268.4">20</text>
</g>
<g font-size="3.4">
<text x="206.1" y="224.6">NOTES:</text>
<text x="206.1" y="228.2">1. PART TO BE CLEAN AND FREE OF BURRS.</text>
<text x="206.1" y="231.7">2. BREAK ALL UNMARKED CORNERS .005.</text>
<text x="206.1" y="235.2">3. ALL UNMARKED MACHINED SURFACES 63 MAX.</text>
<text x="206.1" y="238.8">4. ALL DIAMETERS MARKED &quot;*&quot; TO BE CONCENTRIC</text>
<text x="206.1" y="245.9">5. MINIMUM HOLE SPACING BETWEEN EDGE OF</text>
<text x="210.7" y="242.3">WITHN .003 TIR.</text>
<text x="209.8" y="249.4">BODY AND BETWEEN HOLES TO BE .050</text>
<text x="206.1" y="252.9">6. MATERIAL TO BE STRESS RELIEVED (550 F FOR 1</text>
<text x="209.8" y="256.5">HOUR MIN)</text>
<text x="206.1" y="260">7. INSIDE CAVITY OF DISTRIBUTOR TO BE BEAD</text>
<text x="209.8" y="263.6">BLASTED TO REMOVE ALL BURRS AND</text>
<text x="209.8" y="267.1">SHARP EDGES</text>
<text x="355.4" y="265.2">B</text>
</g>
<g font-size="3.2">
<text x="40" y="7.9">8</text>
<text x="91.1" y="7.9">7</text>
<text x="140.4" y="8.1">6</text>
<text x="189.8" y="7.9">5</text>
<text x="239.3" y="7.6">4</text>
<text x="289.9" y="7.9">3</text>
<text x="339.7" y="7.9">2</text>
<text x="389.5" y="8.1">1</text>
<text x="12.8" y="41.6">D</text>
<text x="417.3" y="41.1">D</text>
<text x="12.4" y="105.7">C</text>
<text x="417.6" y="106.5">C</text>
<text x="13.3" y="170.9">B</text>
<text x="418.1" y="170.8">B</text>
<text x="417.3" y="231.9">A</text>
<text x="12.9" y="237.2">A</text>
<text x="38.3" y="271.8">8</text>
<text x="88.9" y="272">7</text>
<text x="138.5" y="271.8">6</text>
<text x="189.1" y="271.8">5</text>
<text x="240.4" y="271.8">4</text>
<text x="289.7" y="272">3</text>
<text x="340.3" y="272">2</text>
<text x="390.1" y="272">1</text>
</g>
<g font-size="3.1">
<text x="328.5" y="247.1">JP</text>
<text x="340.3" y="246.5">07/17/14</text>
<text x="327.5" y="269">1.340</text>
</g>
<g font-size="2.8">
<text x="322.8" y="15.1">REV.</text>
<text x="324.3" y="18">A</text>
<text x="351.6" y="15.2">DESCRIPTION</text>
<text x="392.4" y="15.2">DATE</text>
<text x="403.7" y="15.2">ECN NO.</text>
<text x="324.3" y="21.3">B</text>
<text x="331" y="18.2">RELEASE TO PRODUCTION</text>
<text x="331" y="21.3">UPDATED PER MANUFACTURED PART</text>
<text x="390.8" y="18.4">7/25/14</text>
<text x="390.8" y="21.3">6/5/15</text>
<text x="403.8" y="18.4">14-268</text>
<text x="403.8" y="21.3">15-108</text>
<text x="362.2" y="269">2:1</text>
</g>
<text font-size="2.7" x="290.3" y="256.3">UNS C36000 H02 BRASS</text>
<g font-size="2.1">
<text x="208.1" y="15.6">THIS DOCUMENT CONTAINS PROPRIETARY AND CONFIDENTIAL INFORMATION</text>
<text x="208.1" y="18.2">OF CONTROL DEVICES LLC AND MUST BE USED STRICTLY IN ACCORDANCE</text>
<text x="208.1" y="20.8">WITH THE LIMITED PURPOSE FOR WHICH IT WAS SUBMITTED. ANY REPRO-</text>
<text x="208.1" y="23.4">DUCTION, DISCLOSURE OR USE OF THIS DOCUMENT IS EXPRESSLY PRO-</text>
<text x="208.1" y="26">HIBITED, EXCEPT AS OTHERWISE AGREED IN WRITING.</text>
<text x="346.6" y="229.4">PARTS</text>
<text x="354.3" y="229.4">LIST</text>
<text x="290.5" y="237.1">DIMENSIONS ARE IN INCHES</text>
<text x="290.6" y="234.5">UNLESS OTHERWISE SPECIFIED</text>
<text x="290.6" y="239.9">TOLERANCES ARE:</text>
<text x="362.1" y="239.8">1555 LARKIN WILLIAMS ROAD, FENTON MO 63026</text>
<text x="300.1" y="248.8">.XXX</text>
<text x="300.8" y="246.2">.XX</text>
<text x="306.6" y="248.8">.005</text>
<text x="306.6" y="246.2">.02</text>
<text x="315.7" y="246.2">1</text>
<text x="291.2" y="267.1">DO NOT SCALE DRAWING</text>
</g>
<g font-size="1.8">
<text x="361" y="11.5">REVISIONS</text>
<text x="290.6" y="224.1">ITEM</text>
<text x="290.8" y="225.7">NO.</text>
<text x="302.7" y="225.9">IDENTIFYING NO.</text>
<text x="305.4" y="223.9">PART</text>
<text x="311.4" y="223.9">OR</text>
<text x="350.8" y="226">OR DESCRIPTION</text>
<text x="350.9" y="224.1">NOMENCLATURE</text>
<text x="390.5" y="226.3">SPECIFICATION</text>
<text x="392.9" y="224.2">MATERIAL</text>
<text x="409.2" y="226.2">REQD</text>
<text x="410" y="224.1">QTY</text>
<text x="325" y="236.9">DO NOT MANUALLY UPDATE</text>
<text x="325.2" y="234.1">CAD GENERATED DRAWING,</text>
<text x="289.9" y="242.7">FRACTIONS</text>
<text x="301.2" y="242.7">DECIMALS</text>
<text x="311.6" y="242.7">ANGLES</text>
<text x="322.2" y="244.3">DRAWN</text>
<text x="325.2" y="241.6">APPROVALS</text>
<text x="344.5" y="241.4">DATE</text>
<text x="322.1" y="249.8">CHECKED</text>
<text x="289.5" y="252.6">MATERIAL</text>
<text x="322.1" y="255.1">RESP ENG</text>
<text x="289.5" y="259.3">FINISH</text>
<text x="322.2" y="260.5">MFG ENG</text>
<text x="354.3" y="261.8">SIZE</text>
<text x="358.9" y="261.7">DWG. NO.</text>
<text x="409.6" y="261.8">REV.</text>
<text x="322.2" y="266">MASS</text>
<text x="336.2" y="269">LBS</text>
<text x="355.1" y="268.2">SCALE</text>
<text x="400.5" y="268.1">SHEET 1</text>
<text x="408.2" y="268.1">OF</text>
<text x="411.8" y="268.1">1</text>
</g>
</svg>
